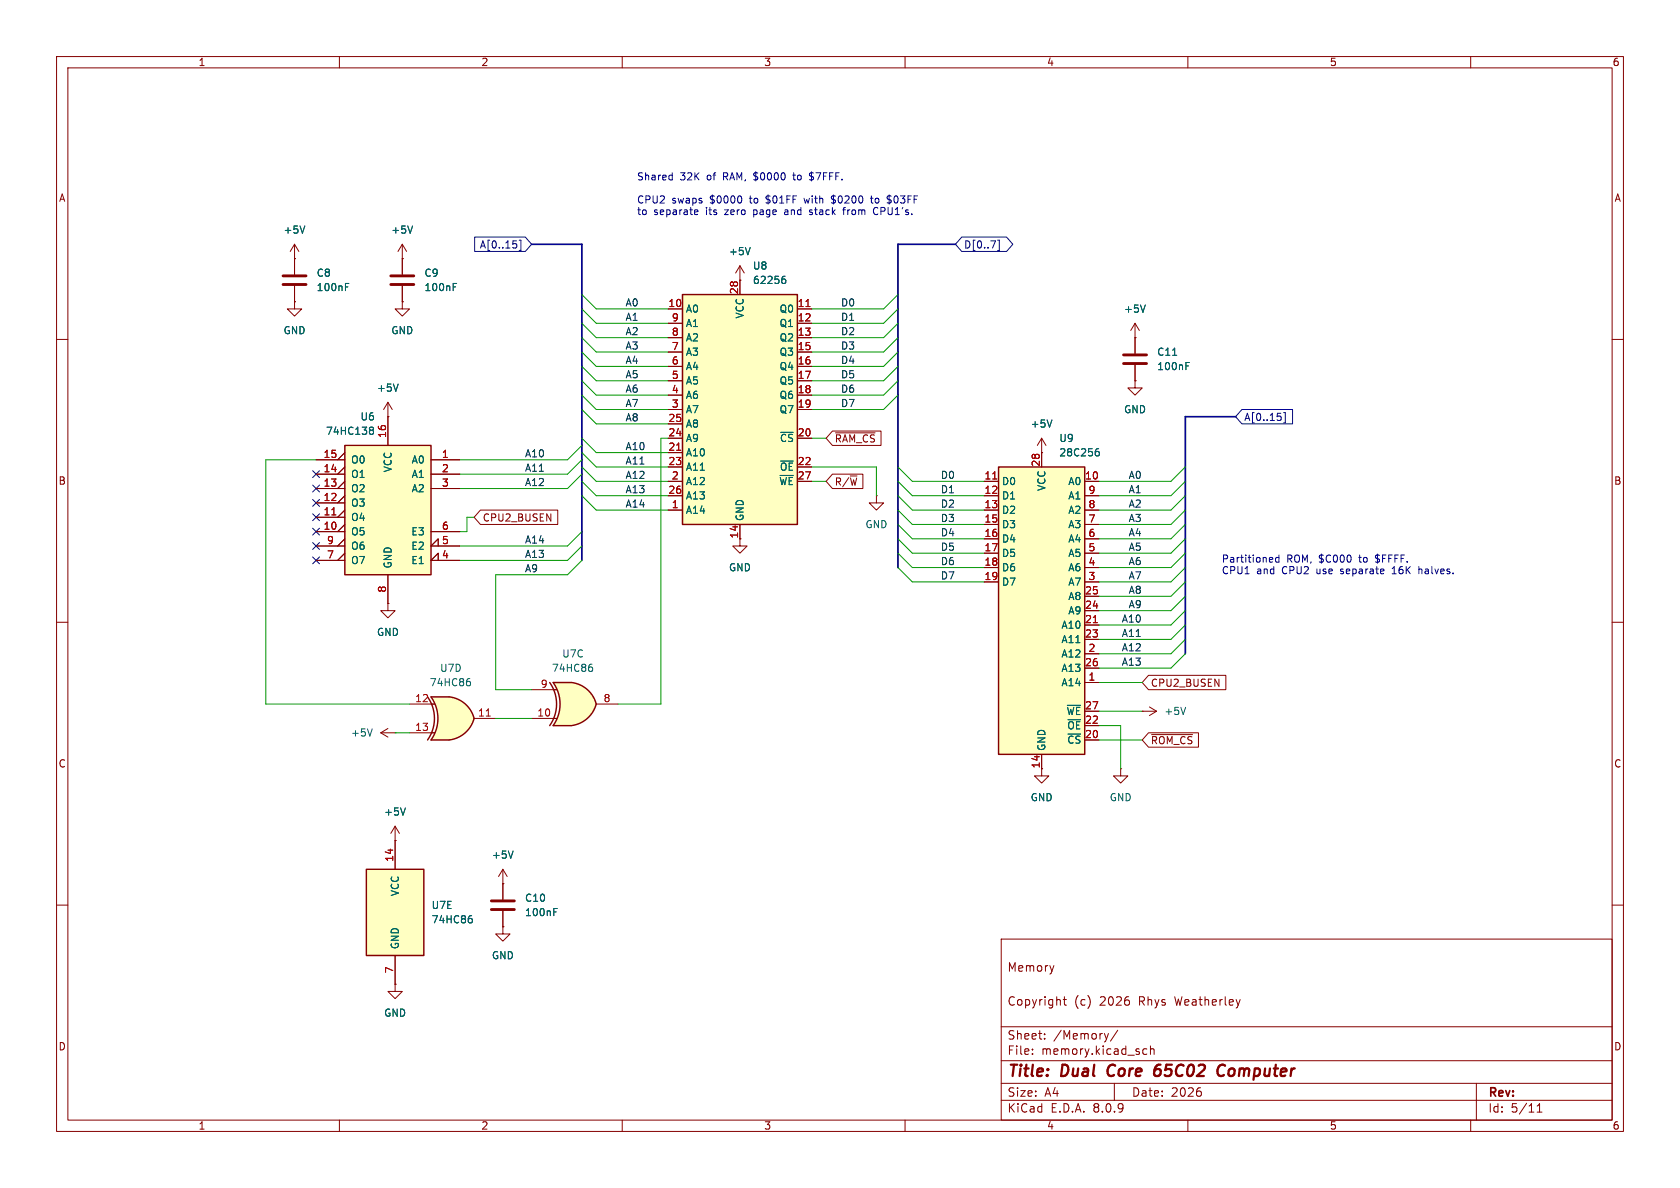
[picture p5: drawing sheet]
<svg xmlns="http://www.w3.org/2000/svg" width="297mm" height="210mm" viewBox="0 0 297 210" stroke-linecap="round" stroke-linejoin="round" font-family="sans-serif">
<g fill="none" stroke="#840000" stroke-width=".18">
<path d="M10 10h277v190h-277zM12 12h273v186h-273zM60 10v2M110 10v2M160 10v2M210 10v2M260 10v2M10 60h2M200.7 67.3v1.3h1.2l-1.2 1.3-1.3-1.3h1.3M200.7 67.3h.1M285 60h2M10 110h2"/>
<path d="M285 110h2M10 160h2M177 166h108v32h-108zM186.3 170.7l-.3 1M188 176.7h.5M188.2 176.2v1.3l.3 .2M285 160h2M60 198v2M110 198v2M160 198v2M177 194.5h108M177 191.5h108"/>
<path d="M177 187.5h108M177 181.5h108M182.5 186.3v.1M182.5 185.5v.1M184.7 183.6v.1M184.7 182.8v.1M196 182.7l-.4 1M197 191.5v3M197.6 182.1l-1.3 2M202 186.1l.3 .3 .4-.1M202.7 185.5l-.4-.1-.3 .3M203.4 185.5l.2-.1 .4 .1v.9"/>
<path d="M203.4 184.9v1.5M210 198v2M212.2 192.9l.2 .3-.2 .5M260 198v2M261 191.5v6.5M271.7 196.6h.9M271.7 195.5l.5-.4v1.5"/>
</g>
<path d="M196.1 188.5a1.27 1.27 0 0 0 0 1.6M205.1 189.1a.66 .66 0 0 0-1 .3M205.2 188.2a.91 .91 0 0 0-1.1 .9l-.1 .7 .2 .3a.66 .66 0 0 0 .8-.1M216.6 188.4a.88 .88 0 0 0-1 0 .88 .88 0 0 0-.4 1 .69 .69 0 0 0 .3 .7 .69 .69 0 0 0 .9-.1" fill="none" stroke="#840000" stroke-width=".4"/>
<path d="M100.4 123.1l5 1.4a5.2 5.2 0 0 1-4.4 3.8z" fill="#ffffc2" stroke="#ffffc2" stroke-width=".18"/>
<path d="M97.8 128.3h3.2M97.8 120.7h3.2" fill="none" stroke="#ffffc2" stroke-width=".18"/>
<path d="M97.8 120.7h3.2v7.6h-3.2a6.7 6.7 0 0 0 0-7.6z" fill="#ffffc2"/>
<path d="M101 120.6a5.1 5.1 0 0 1 4.4 3.9l-5 1.3z" fill="#ffffc2" stroke="#ffffc2" stroke-width=".18"/>
<path d="M97.2 120.7a6.6 6.6 0 0 1 0 7.6M101 120.7h-3.2a6.6 6.6 0 0 1 0 7.6h3.2M101 120.6a5.1 5.1 0 0 1 4.4 3.9 5.2 5.2 0 0 1-4.4 3.8" fill="none" stroke="#840000" stroke-width=".25"/>
<path d="M130.8 95.3v1.2h1.3l-1.3 1.3-1.3-1.3h1.3M94 127h4.4M94 121.9h4.4M105.4 124.5h3.8" fill="none" stroke="#840000" stroke-width=".18"/>
<path d="M104.3 117.9h.2l.3 .2-.1 .5-.4 .1M104.4 117.4h.3" fill="none" stroke="#006464" stroke-width=".18"/>
<path d="M120.6 52.1h20.4v40.6h-20.4z" fill="#ffffc2"/>
<path d="M120.6 52.1h20.4v40.6h-20.4z" fill="none" stroke="#840000" stroke-width=".25"/>
<g fill="none" stroke="#840000" stroke-width=".18">
<path d="M118.1 54.6h2.5M118.1 57.2h2.5M118.1 59.7h2.5M130.8 49.5v2.6M141 54.6h2.5M141 57.2h2.5M141 59.7h2.5M200.7 59.7h.1M200.7 57.2l-.8 1.2M200.7 57.2v5.3M200.7 57.2l.7 1.2M68.6 73.7h.1"/>
<path d="M68.6 71.1l-.8 1.3M68.6 71.1v2.6M68.6 71.1l.7 1.3M118.1 62.2h2.5M118.1 64.8h2.5M118.1 67.3h2.5M118.1 69.9h2.5M118.1 72.4h2.5M118.1 77.5h2.5M118.1 74.9h2.5M141 62.2h2.5M141 64.8h2.5"/>
<path d="M141 67.3h2.5M141 69.9h2.5M141 72.4h2.5M141 77.5h2.5M200.7 64.5v2.8M118.1 90.2h2.5M118.1 85.1h2.5M118.1 80h2.5M118.1 82.6h2.5M118.1 87.6h2.5M130.8 92.7v2.6M141 85.1h2.5"/>
<path d="M141 82.6h2.5M154.9 87.6v1.3h1.3l-1.3 1.3-1.2-1.3h1.2M154.9 87.6h.1M184.1 135.9v1.3h1.3l-1.3 1.2-1.2-1.2h1.2M198.1 135.9v1.3h1.3l-1.3 1.2-1.3-1.2h1.3M198.1 135.9h.1M201.9 125.7h.1M201.9 125.7h2.6M203.2 125l1.3 .7M204.5 125.7l-1.3 .8M88.9 163.8v1.3h1.3l-1.3 1.3-1.3-1.3h1.3M88.9 163.8h.1"/>
</g>
<path d="M142.5 54.2h.7M119.6 79.6h.7" fill="none" stroke="#a90000" stroke-width=".18"/>
<path d="M138.4 49.3h.3l.2 .3v.4l-.5 .1M138.8 48.8l-.4 .1M202.5 53.9l-.4 1.3M70.4 67.9l-.4 1.3M207.3 62.8h.7M209.7 64.7h.4M209.7 64.1h.6M209.6 125l-.4 1.3" fill="none" stroke="#006464" stroke-width=".18"/>
<path d="M198.6 64.3h4.1M198.6 62.7h4.1" fill="none" stroke="#840000" stroke-width=".51"/>
<path d="M176.5 82.6h15.3v50.8h-15.3z" fill="#ffffc2"/>
<path d="M176.5 82.6h15.3v50.8h-15.3z" fill="none" stroke="#840000" stroke-width=".25"/>
<g fill="none" stroke="#840000" stroke-width=".18">
<path d="M52.1 53.3v1.3h1.2l-1.2 1.3-1.3-1.3h1.3M52.1 53.3h.1M52.1 45.7h.1M52.1 43.2v5.3M52.1 50.5v2.8M52.1 43.2l-.8 1.3M52.1 43.2l.7 1.3M71.1 53.3v1.3h1.3l-1.3 1.3-1.3-1.3h1.3M71.1 53.3h.1M71.1 45.7h.1M71.1 43.2l-.7 1.3M71.1 43.2v5.3"/>
<path d="M71.1 50.5v2.8M71.1 43.2l.8 1.3M184.1 77.5v5.1M184.1 77.5l-.7 1.2M184.1 77.5l.8 1.2M174 85.1h2.5M174 87.6h2.5M174 90.2h2.5M174 92.7h2.5M174 95.3h2.5M174 97.8h2.5M184.1 80h.1"/>
<path d="M191.8 85.1h2.5M191.8 87.6h2.5M191.8 90.2h2.5M191.8 92.7h2.5M191.8 95.3h2.5M191.8 97.8h2.5M174 100.3h2.5M174 102.9h2.5M191.8 100.3h2.5M191.8 102.9h2.5M191.8 115.6h2.5M191.8 110.5h2.5"/>
<path d="M191.8 113h2.5M191.8 108h2.5M191.8 105.4h2.5M191.8 118.1h2.5M67.3 129.5l1.3 .8M67.3 129.5h2.5M68.6 128.8l-1.3 .7M69.8 129.5h.1M184.1 133.4v2.5M191.8 120.7h2.5M191.8 130.8h2.5M191.8 128.3h2.5"/>
<path d="M191.8 125.7h2.5M88.9 156.2h.1M88.9 153.7l-.8 1.2M88.9 153.7v5.3M88.9 153.7l.8 1.2M88.9 161v2.8"/>
</g>
<path d="M175.5 84.7h.7M193.3 110.1h.7" fill="none" stroke="#a90000" stroke-width=".18"/>
<g fill="none" stroke="#006464" stroke-width=".18">
<path d="M53.9 39.9l-.4 1.3M72.9 39.9l-.4 1.3M61.1 50.7h.4M61.1 50.1h.6M80.1 50.7h.4M80.1 50.1h.6M186 74.2l-.5 1.3M193.9 79.8h.2l.3 .2-.1 .5-.4 .1M194.2 79.3l-.3 .1M65.8 128.8l-.4 1.3M188.7 124.7h2.3M90.7 150.4l-.4 1.3"/>
<path d="M97.9 161.2h.4M97.9 160.6h.6"/>
</g>
<path d="M50 50.3h4.1M50 48.8h4.1M69.1 50.3h4.1M69.1 48.8h4.1M86.9 159.3h4M86.9 160.8h4" fill="none" stroke="#840000" stroke-width=".51"/>
<path d="M64.8 153.7h10.1v15.2h-10.1z" fill="#ffffc2"/>
<path d="M64.8 153.7h10.1v15.2h-10.1z" fill="none" stroke="#840000" stroke-width=".25"/>
<path d="M69.8 148.6h.1M69.8 146.1v7.6M69.8 146.1l-.7 1.2M69.8 146.1l.8 1.2M69.8 174v1.3h1.3l-1.3 1.2-1.2-1.2h1.2M69.8 174h.1M69.8 168.9v5.1" fill="none" stroke="#840000" stroke-width=".18"/>
<path d="M71.7 142.8l-.5 1.3M83 162.4h.3l.2 .2-.1 .4-.4 .1M83.1 161.9h.3" fill="none" stroke="#006464" stroke-width=".18"/>
<path d="M78.8 125.6l5 1.4a5.2 5.2 0 0 1-4.4 3.8z" fill="#ffffc2" stroke="#ffffc2" stroke-width=".18"/>
<path d="M76.2 130.8h3.2M76.2 123.2h3.2" fill="none" stroke="#ffffc2" stroke-width=".18"/>
<path d="M76.2 123.2h3.2v7.6h-3.2a6.7 6.7 0 0 0 0-7.6z" fill="#ffffc2"/>
<path d="M79.4 123.2a5.1 5.1 0 0 1 4.4 3.8l-5 1.3z" fill="#ffffc2" stroke="#ffffc2" stroke-width=".18"/>
<path d="M75.6 123.2a6.6 6.6 0 0 1 0 7.6M79.4 123.2h-3.2a6.6 6.6 0 0 1 0 7.6h3.2M79.4 123.2a5.1 5.1 0 0 1 4.4 3.8M83.8 127a5.2 5.2 0 0 1-4.4 3.8" fill="none" stroke="#840000" stroke-width=".25"/>
<path d="M68.6 106.7v1.3h1.2l-1.2 1.2-1.3-1.2h1.3M68.6 106.7h.1M72.4 129.5h4.4M72.4 124.5h4.4M83.8 127h3.8" fill="none" stroke="#840000" stroke-width=".18"/>
<path d="M86 126.6h.7" fill="none" stroke="#a90000" stroke-width=".18"/>
<path d="M82.8 120h.3M82.7 120.4h.2l.3 .3-.1 .4-.4 .1" fill="none" stroke="#006464" stroke-width=".18"/>
<path d="M61 78.7h15.2v22.9h-15.2z" fill="#ffffc2"/>
<path d="M61 78.7h15.2v22.9h-15.2z" fill="none" stroke="#840000" stroke-width=".25"/>
<g fill="none" stroke="#840000" stroke-width=".18">
<path d="M52.1 53.3h.1M52.1 45.7h.1M52.1 45.7v2.8M52.1 50.5v2.8M71.1 53.3h.1M71.1 45.7h.1M71.1 45.7v2.8M71.1 50.5v2.8M118.1 54.6h2.5M118.1 57.2h2.5M118.1 59.7h2.5M130.8 49.5h.1"/>
<path d="M130.8 47l-.8 1.3M130.8 47v5.1M130.8 47l.8 1.3M141 54.6h2.5M141 57.2h2.5M141 59.7h2.5M200.7 59.7h.1M200.7 59.7v2.8M68.6 73.7h.1M68.6 73.7v5M118.1 62.2h2.5M118.1 64.8h2.5"/>
<path d="M118.1 67.3h2.5M118.1 69.9h2.5M118.1 72.4h2.5M118.1 77.5h2.5M118.1 74.9h2.5M141 62.2h2.5M141 64.8h2.5M141 67.3h2.5M141 69.9h2.5M141 72.4h2.5M141 77.5h2.5M147.2 76.2h8.6v2.5h-8.6l-1.2-1.2z"/>
<path d="M147.7 76.5h7M200.7 67.3h.1M200.7 64.5v2.8M55.9 81.3h5.1M55.9 94h5.1M55.9 91.4h5.1M55.9 88.9h5.1M55.9 86.4h5.1M55.9 83.8h5.1M55.9 99.1h5.1M55.9 96.5h5.1M61 92.7l-1.3 1.3"/>
<path d="M61 90.2l-1.3 1.2M61 87.6l-1.3 1.3M61 85.1l-1.3 1.3M61 82.6l-1.3 1.2M61 80l-1.3 1.3M61 97.8l-1.3 1.3M61 95.3l-1.3 1.2M76.2 81.3h5.1M76.2 94h5.1M76.2 86.4h5.1M76.2 83.8h5.1M77.5 99.1v-1.3l-1.3 1.3h5.1"/>
<path d="M77.5 96.5v-1.2l-1.3 1.2h5.1M84.9 90.2h13.7v2.5h-13.7l-1.1-1.3zM118.1 85.1h2.5M118.1 87.6h2.5M118.1 90.2h2.5M118.1 80h2.5M118.1 82.6h2.5M130.8 92.7v2.6M141 85.1h2.5M141 82.6h2.5M147.2 83.8h5.3v2.6h-5.3l-1.2-1.3zM174 85.1h2.5"/>
<path d="M174 87.6h2.5M174 90.2h2.5M174 92.7h2.5M174 95.3h2.5M174 97.8h2.5M184.1 80h.1M184.1 80v2.6M191.8 85.1h2.5M191.8 87.6h2.5M191.8 90.2h2.5M191.8 92.7h2.5M191.8 95.3h2.5"/>
<path d="M191.8 97.8h2.5M68.6 106.7h.1M68.6 101.6v5.1M174 100.3h2.5M174 102.9h2.5M191.8 100.3h2.5M191.8 102.9h2.5M191.8 115.6h2.5M191.8 110.5h2.5M191.8 113h2.5M191.8 108h2.5M191.8 105.4h2.5"/>
<path d="M191.8 118.1h2.5M203 119.4h13.7v2.5h-13.7l-1.1-1.2zM184.1 133.4v2.5M191.8 120.7h2.5M191.8 130.8h2.5M191.8 128.3h2.5M191.8 125.7h2.5M203 129.5h8.9v2.6h-8.9l-1.1-1.3zM203.6 129.9h7.2M69.8 148.6h.1M69.8 148.6v5.1M88.9 156.2h.1"/>
<path d="M88.9 156.2v2.8M69.8 174h.1M69.8 168.9v5.1M88.9 163.8h.1M88.9 161v2.8"/>
</g>
<path d="M142.5 54.2h.7M119.6 79.6h.7M58.7 91h.7M175.5 84.7h.7M193.3 110.1h.7" fill="none" stroke="#a90000" stroke-width=".18"/>
<g fill="none" stroke="#006464" stroke-width=".18">
<path d="M53.9 39.9l-.4 1.3M72.9 39.9l-.4 1.3M61.1 50.7h.4M61.1 50.1h.6M80.1 50.7h.4M80.1 50.1h.6M132.6 43.8l-.4 1.2M138.4 49.3h.3l.2 .3v.4l-.5 .1M138.8 48.8l-.4 .1M202.5 53.9l-.4 1.3M65.4 76l.1 .1M65.4 75.6l.4-.1 .2 .1v.2l-.2 .3"/>
<path d="M65.5 76.1h.3M65.5 76.1h-.1M65.8 76.1l.2 .2v.4l-.2 .1-.4-.1M70.4 67.9l-.4 1.3M186 74.2l-.5 1.3M193.9 79.8h.2l.3 .2-.1 .5-.4 .1M194.2 79.3l-.3 .1M207.3 62.8h.7M209.7 64.7h.4M209.7 64.1h.6M188.7 124.7h2.3M71.7 142.8l-.5 1.3"/>
<path d="M90.7 150.4l-.4 1.3M83 162.4h.3l.2 .2-.1 .4-.4 .1M83.1 161.9h.3M97.9 161.2h.4M97.9 160.6h.6"/>
</g>
<g fill="none" stroke="#000084" stroke-width=".18">
<path d="M83.9 41.9h9l1.1 1.3-1.1 1.3h-9zM91.3 43.2v.5M91.8 42.5h.3v1.8h-.3M170 41.9h7.9l1.2 1.3-1.2 1.3h-7.9l-1.1-1.3zM176.4 42.5h.3v1.8h-.3M219.6 72.4h8.9v2.5h-8.9l-1.2-1.2zM226.4 73.7v.5M226.9 72.9h.3v1.9h-.3M55.3 98.5l1.2 1.2M55.3 95.9l1.2 1.2M55.3 85.8l1.2 1.2M55.3 88.3l1.2 1.2"/>
<path d="M55.3 90.8l1.2 1.2M55.3 93.4l1.2 1.2M55.3 83.2l1.2 1.2M56.5 98.5l-1.2 1.2M56.5 95.9l-1.2 1.2M56.5 85.8l-1.2 1.2M56.5 88.3l-1.2 1.2M56.5 90.8l-1.2 1.2M56.5 93.4l-1.2 1.2M56.5 83.2l-1.2 1.2"/>
</g>
<g fill="none" stroke="#0000c2" stroke-width=".18">
<path d="M118.7 31h.2M118.9 30.5v1.3M118.9 31.7l-.2 .1M123.3 37.9h-.3M123.3 37.2l.1 .2-.6 .1M131.1 34.9v.8M138.9 37.1l-.2 .1M138.9 37.5l-.2 .1 .2 .3M140.1 31h.5M140.3 30.5l.1 1.2M142.1 35l.3 .9M143.1 31.7l.5 .1"/>
<path d="M143.1 37.9h.4M143.5 37.1l-.4 .2 .1 .2h.3M143.6 30.5h-.3l-.2 .3 .1 .3 .4 .1M147 35.8l.5 .1M147.5 34.6h-.3l-.2 .3 .1 .3 .4 .1M149 37.1h.5M149.1 36.9v1M153.9 35h.5M154 34.6v1.1l.4 .2M154.7 36.7a.61 .61 0 0 0-.3 .8 .61 .61 0 0 0 .8 .3M157.1 34.6l.5 .1M157.1 35.2l.3 .2 .2 .1"/>
<path d="M157.2 34.4v1.7M157.6 35.7l-.3 .2h-.3M224.8 98.5l.2 .3-.6 .2M225 99.3l-.2 .1M226.1 98.1v1.3M226.1 98.6l-.4-.1-.2 .3 .1 .5h.5M246.1 101.4h.7M246.2 100.5h-.1M250.8 100.2v1.2M251.2 100.6l-.4 .1"/>
</g>
<path d="M94 43.2h8.9v55.9M168.9 43.2h-10.2v57.1M218.4 73.7h-8.9v41.9" fill="none" stroke="#000084" stroke-width=".3"/>
<g fill="none" stroke="#009600" stroke-width=".18">
<path d="M102.9 59.7l2.5 2.5h12.7M102.9 57.2l2.5 2.5h12.7M102.9 54.6l2.5 2.6h12.7M102.9 52.1l2.5 2.5h12.7M158.7 59.7l-2.5 2.5h-12.7M158.7 57.2l-2.5 2.5h-12.7M158.7 54.6l-2.5 2.6h-12.7M158.7 52.1l-2.5 2.5h-12.7M102.9 77.5l2.5 2.5h12.7M102.9 69.9l2.5 2.5h12.7M102.9 67.3l2.5 2.6h12.7M102.9 72.4l2.5 2.5h12.7"/>
<path d="M102.9 64.8l2.5 2.5h12.7M102.9 62.2l2.5 2.6h12.7M102.9 78.7l-2.6 2.6h-19M118.1 77.5h-1.3v47h-7.6M143.5 77.5h2.5M158.7 69.9l-2.5 2.5h-12.7M158.7 67.3l-2.5 2.6h-12.7M158.7 64.8l-2.5 2.5h-12.7M158.7 62.2l-2.5 2.6h-12.7M55.9 81.3h-8.9v43.2h25.4M83.8 91.4h-1.3v2.6h-1.2M102.9 96.5l-2.6 2.6h-19"/>
<path d="M102.9 99.1l-2.6 2.5h-12.7v20.3h6.4M102.9 94l-2.6 2.5h-19M102.9 87.6l2.5 2.6h12.7M102.9 82.6l2.5 2.5h12.7M102.9 85.1l2.5 2.5h12.7M102.9 80l2.5 2.6h12.7M102.9 83.8l-2.6 2.6h-19M102.9 81.3l-2.6 2.5h-19M143.5 85.1h2.5M143.5 82.6h11.4v5M158.7 87.6l2.6 2.6h12.7M158.7 90.2l2.6 2.5h12.7"/>
<path d="M158.7 82.6l2.6 2.5h12.7M158.7 85.1l2.6 2.5h12.7M158.7 95.3l2.6 2.5h12.7M158.7 92.7l2.6 2.6h12.7M158.7 97.8l2.6 2.5h12.7M209.5 87.6l-2.5 2.6h-12.7M209.5 90.2l-2.5 2.5h-12.7M209.5 82.6l-2.5 2.5h-12.7M209.5 85.1l-2.5 2.5h-12.7M209.5 95.3l-2.5 2.5h-12.7M209.5 92.7l-2.5 2.6h-12.7M209.5 97.8l-2.5 2.5h-12.7"/>
<path d="M158.7 100.3l2.6 2.6h12.7M209.5 108l-2.5 2.5h-12.7M209.5 113l-2.5 2.6h-12.7M209.5 100.3l-2.5 2.6h-12.7M209.5 102.9l-2.5 2.5h-12.7M209.5 115.6l-2.5 2.5h-12.7M209.5 105.4l-2.5 2.6h-12.7M209.5 110.5l-2.5 2.5h-12.7M69.8 129.5h2.6M87.6 127h6.4M194.3 128.3h3.8v7.6M194.3 120.7h7.6"/>
<path d="M194.3 125.7h7.6M194.3 130.8h7.6"/>
</g>
<g font-size="2.8" fill="#840000">
<text x="178" y="190.9">Title:</text>
<text x="187.7" y="190.9">Dual</text>
<text x="196.6" y="190.9">Core</text>
<text x="205.7" y="190.9">65C02</text>
<text x="217.7" y="190.9">Computer</text>
</g>
<g font-size="2.1" fill="#840000">
<text x="178" y="172">Memory</text>
<text x="178" y="178">Copyright</text>
<text x="189.9" y="178">(c)</text>
<text x="194.5" y="178">2026</text>
<text x="201.5" y="178">Rhys</text>
<text x="208" y="178">Weatherley</text>
<text x="178" y="184">Sheet:</text>
<text x="186.2" y="184">/Memory/</text>
<text x="178" y="186.7">File:</text>
<text x="184.1" y="186.7">memory.kicad_sch</text>
<text x="178" y="196.9">KiCad</text>
<text x="178" y="194.1">Size:</text>
<text x="184.7" y="194.1">A4</text>
<text x="185.7" y="196.9">E.D.A.</text>
<text x="193.3" y="196.9">8.0.9</text>
<text x="200" y="194.1">Date:</text>
<text x="207" y="194.1">2026</text>
<text x="263" y="194.3">Rev:</text>
<text x="263" y="196.9">Id:</text>
<text x="267.1" y="196.9">5/11</text>
</g>
<g font-size="1.8" fill="#840000">
<text x="35" y="11.9">1</text>
<text x="85" y="11.9">2</text>
<text x="135" y="11.9">3</text>
<text x="185" y="11.9">4</text>
<text x="235" y="11.9">5</text>
<text x="285" y="11.9">6</text>
<text x="10.3" y="35.9">A</text>
<text x="285.3" y="35.9">A</text>
<text x="147.5" y="78.4">~{RAM_CS}</text>
<text x="10.3" y="85.9">B</text>
<text x="147.5" y="86">R/~{W}</text>
<text x="285.3" y="85.9">B</text>
<text x="85.2" y="92.4">CPU2_BUSEN</text>
<text x="130.6" y="95.3" transform="rotate(-90 130.6 95.3)">14</text>
<text x="203.4" y="121.6">CPU2_BUSEN</text>
<text x="203.4" y="131.8">~{ROM_CS}</text>
<text x="10.3" y="135.9">C</text>
<text x="183.9" y="135.9" transform="rotate(-90 183.9 135.9)">14</text>
<text x="285.3" y="135.9">C</text>
<text x="10.3" y="185.9">D</text>
<text x="285.3" y="185.9">D</text>
<text x="35" y="199.9">1</text>
<text x="85" y="199.9">2</text>
<text x="135" y="199.9">3</text>
<text x="185" y="199.9">4</text>
<text x="235" y="199.9">5</text>
<text x="285" y="199.9">6</text>
</g>
<g font-size="1.8" fill="#0000c2">
<text x="112.5" y="32.1">Shared</text>
<text x="120.2" y="32.1">32K</text>
<text x="125.1" y="32.1">of</text>
<text x="128.1" y="32.1">RAM, $0000</text>
<text x="140.9" y="32.1">to</text>
<text x="144" y="32.1">$7FFF.</text>
<text x="112.5" y="36.2">CPU2</text>
<text x="112.5" y="38.2">to</text>
<text x="115.6" y="38.2">separate</text>
<text x="118.8" y="36.2">swaps</text>
<text x="124.9" y="38.2">its</text>
<text x="125.6" y="36.2">$0000</text>
<text x="128.4" y="38.2">zero</text>
<text x="132.8" y="36.2">to</text>
<text x="133.7" y="38.2">page</text>
<text x="135.9" y="36.2">$01FF</text>
<text x="139.4" y="38.2">and</text>
<text x="142.9" y="36.2">with</text>
<text x="144" y="38.2">stack</text>
<text x="147.8" y="36.2">$0200</text>
<text x="150.2" y="38.2">from</text>
<text x="155.1" y="36.2">to</text>
<text x="155.7" y="38.2">CPU1's.</text>
<text x="158.1" y="36.2">$03FF</text>
<text x="215.9" y="99.7">Partitioned</text>
<text x="215.9" y="101.7">CPU1</text>
<text x="222.2" y="101.7">and</text>
<text x="226.8" y="101.7">CPU2</text>
<text x="227.5" y="99.7">ROM, $C000</text>
<text x="233" y="101.7">use</text>
<text x="237.5" y="101.7">separate</text>
<text x="240.6" y="99.7">to</text>
<text x="243.6" y="99.7">$FFFF.</text>
<text x="246.8" y="101.7">16K</text>
<text x="251.7" y="101.7">halves.</text>
</g>
<g font-size="1.8" fill="#006464">
<text x="50" y="41.5">+5V</text>
<text x="69.1" y="41.5">+5V</text>
<text x="128.8" y="45.3">+5V</text>
<text x="133" y="47.9">U8</text>
<text x="55.9" y="49.1">C8</text>
<text x="55.9" y="51.7">100nF</text>
<text x="74.9" y="49.1">C9</text>
<text x="74.9" y="51.7">100nF</text>
<text x="133" y="50.4">62256</text>
<text x="50" y="59.3">GND</text>
<text x="69.1" y="59.3">GND</text>
<text x="121.2" y="55.5">A0</text>
<text x="121.2" y="58">A1</text>
<text x="131.7" y="56.4" transform="rotate(-90 131.7 56.4)">VCC</text>
<text x="137.7" y="55.5">Q0</text>
<text x="137.7" y="58">Q1</text>
<text x="198.6" y="55.5">+5V</text>
<text x="121.2" y="65.6">A4</text>
<text x="121.2" y="63.1">A3</text>
<text x="121.2" y="60.6">A2</text>
<text x="137.7" y="60.6">Q2</text>
<text x="137.7" y="63.1">Q3</text>
<text x="137.7" y="65.6">Q4</text>
<text x="204.5" y="65.6">100nF</text>
<text x="204.5" y="63.1">C11</text>
<text x="66.5" y="69.4">+5V</text>
<text x="121.2" y="70.7">A6</text>
<text x="121.2" y="68.2">A5</text>
<text x="137.7" y="68.2">Q5</text>
<text x="137.7" y="70.7">Q6</text>
<text x="57.5" y="77.1">74HC138</text>
<text x="63.6" y="74.5">U6</text>
<text x="121.2" y="75.8">A8</text>
<text x="121.2" y="73.3">A7</text>
<text x="137.7" y="73.3">Q7</text>
<text x="182.1" y="75.8">+5V</text>
<text x="198.6" y="73.3">GND</text>
<text x="62" y="82.1">O0</text>
<text x="69.4" y="83.6" transform="rotate(-90 69.4 83.6)">VCC</text>
<text x="72.7" y="82.1">A0</text>
<text x="121.2" y="80.9">A10</text>
<text x="121.2" y="83.4">A11</text>
<text x="121.2" y="78.3">A9</text>
<text x="137.8" y="78.3">~{CS}</text>
<text x="137.8" y="83.4">~{OE}</text>
<text x="187.2" y="80.9">28C256</text>
<text x="187.2" y="78.3">U9</text>
<text x="62" y="89.8">O3</text>
<text x="62" y="87.2">O2</text>
<text x="62" y="84.7">O1</text>
<text x="72.7" y="84.7">A1</text>
<text x="72.7" y="87.2">A2</text>
<text x="121.2" y="86">A12</text>
<text x="121.2" y="88.5">A13</text>
<text x="137.7" y="86">~{WE}</text>
<text x="177" y="86">D0</text>
<text x="177" y="88.5">D1</text>
<text x="185" y="86.9" transform="rotate(-90 185 86.9)">VCC</text>
<text x="188.8" y="86">A0</text>
<text x="188.8" y="88.5">A1</text>
<text x="62" y="94.8">O5</text>
<text x="62" y="92.3">O4</text>
<text x="72.6" y="94.8">E3</text>
<text x="121.2" y="91">A14</text>
<text x="131.7" y="92.2" transform="rotate(-90 131.7 92.2)">GND</text>
<text x="152.9" y="93.6">GND</text>
<text x="177" y="91">D2</text>
<text x="177" y="93.6">D3</text>
<text x="188.8" y="93.6">A3</text>
<text x="188.8" y="91">A2</text>
<text x="62" y="99.9">O7</text>
<text x="62" y="97.4">O6</text>
<text x="69.4" y="100.6" transform="rotate(-90 69.4 100.6)">GND</text>
<text x="72.6" y="99.9">E1</text>
<text x="72.6" y="97.4">E2</text>
<text x="128.8" y="101.2">GND</text>
<text x="177" y="96.1">D4</text>
<text x="177" y="98.7">D5</text>
<text x="177" y="101.2">D6</text>
<text x="188.8" y="101.2">A6</text>
<text x="188.8" y="98.7">A5</text>
<text x="188.8" y="96.1">A4</text>
<text x="177" y="103.7">D7</text>
<text x="188.8" y="106.3">A8</text>
<text x="188.8" y="103.7">A7</text>
<text x="66.5" y="112.6">GND</text>
<text x="187.6" y="111.4">A10</text>
<text x="187.6" y="113.9">A11</text>
<text x="188.8" y="108.8">A9</text>
<text x="77.7" y="119">U7D</text>
<text x="97.5" y="119">74HC86</text>
<text x="99.3" y="116.4">U7C</text>
<text x="187.6" y="116.4">A12</text>
<text x="187.6" y="119">A13</text>
<text x="75.9" y="121.5">74HC86</text>
<text x="187.6" y="121.5">A14</text>
<text x="62" y="130.4">+5V</text>
<text x="188.5" y="126.6">~{WE}</text>
<text x="188.6" y="131.7">~{CS}</text>
<text x="188.6" y="129.1">~{OE}</text>
<text x="205.7" y="126.6">+5V</text>
<text x="185" y="132.8" transform="rotate(-90 185 132.8)">GND</text>
<text x="182.1" y="141.8">GND</text>
<text x="196.1" y="141.8">GND</text>
<text x="67.8" y="144.4">+5V</text>
<text x="86.9" y="152">+5V</text>
<text x="70.7" y="158.5" transform="rotate(-90 70.7 158.5)">VCC</text>
<text x="76.2" y="160.9">U7E</text>
<text x="92.7" y="159.6">C10</text>
<text x="70.7" y="167.9" transform="rotate(-90 70.7 167.9)">GND</text>
<text x="76.2" y="163.4">74HC86</text>
<text x="92.7" y="162.2">100nF</text>
<text x="86.9" y="169.8">GND</text>
<text x="67.8" y="179.9">GND</text>
</g>
<g font-size="1.8" fill="#000084">
<text x="84.7" y="44.1">A[0..15]</text>
<text x="170.3" y="44.1">D[0..7]</text>
<text x="219.9" y="74.6">A[0..15]</text>
</g>
<g font-size="1.8" fill="#a90000">
<text x="130.6" y="52.1" transform="rotate(-90 130.6 52.1)">28</text>
<text x="118.1" y="54.4">10</text>
<text x="118.7" y="59.4">8</text>
<text x="118.7" y="56.9">9</text>
<text x="140.9" y="54.4">11</text>
<text x="140.9" y="56.9">12</text>
<text x="140.9" y="59.4">13</text>
<text x="118.7" y="64.5">6</text>
<text x="118.7" y="62">7</text>
<text x="140.9" y="62">15</text>
<text x="140.9" y="64.5">16</text>
<text x="118.7" y="69.6">4</text>
<text x="118.7" y="67.1">5</text>
<text x="140.9" y="67.1">17</text>
<text x="140.9" y="69.6">18</text>
<text x="68.3" y="77.5" transform="rotate(-90 68.3 77.5)">16</text>
<text x="118.1" y="77.2">24</text>
<text x="118.1" y="74.7">25</text>
<text x="118.7" y="72.1">3</text>
<text x="140.9" y="72.1">19</text>
<text x="140.9" y="77.2">20</text>
<text x="57.1" y="83.6">14</text>
<text x="57.1" y="81">15</text>
<text x="78" y="81">1</text>
<text x="78" y="83.6">2</text>
<text x="118.1" y="79.8">21</text>
<text x="118.1" y="82.3">23</text>
<text x="140.9" y="82.3">22</text>
<text x="183.9" y="82.6" transform="rotate(-90 183.9 82.6)">28</text>
<text x="57.1" y="88.6">12</text>
<text x="57.1" y="86.1">13</text>
<text x="78" y="86.1">3</text>
<text x="118.1" y="87.4">26</text>
<text x="118.7" y="89.9">1</text>
<text x="118.7" y="84.8">2</text>
<text x="140.9" y="84.8">27</text>
<text x="173.9" y="84.8">11</text>
<text x="173.9" y="87.4">12</text>
<text x="173.9" y="89.9">13</text>
<text x="191.7" y="84.8">10</text>
<text x="192.3" y="89.9">8</text>
<text x="192.3" y="87.4">9</text>
<text x="57.1" y="93.7">10</text>
<text x="57.1" y="91.2">11</text>
<text x="78" y="93.7">6</text>
<text x="173.9" y="92.5">15</text>
<text x="173.9" y="95">16</text>
<text x="192.3" y="95">6</text>
<text x="192.3" y="92.5">7</text>
<text x="57.7" y="98.8">7</text>
<text x="57.7" y="96.3">9</text>
<text x="78" y="98.8">4</text>
<text x="78" y="96.3">5</text>
<text x="173.9" y="97.5">17</text>
<text x="173.9" y="100.1">18</text>
<text x="192.3" y="100.1">4</text>
<text x="192.3" y="97.5">5</text>
<text x="68.3" y="104.8" transform="rotate(-90 68.3 104.8)">8</text>
<text x="173.9" y="102.6">19</text>
<text x="191.7" y="107.7">24</text>
<text x="191.7" y="105.2">25</text>
<text x="192.3" y="102.6">3</text>
<text x="191.7" y="110.2">21</text>
<text x="191.7" y="112.8">23</text>
<text x="191.7" y="117.9">26</text>
<text x="192.3" y="115.3">2</text>
<text x="73.3" y="124.2">12</text>
<text x="95.5" y="121.7">9</text>
<text x="106.6" y="124.2">8</text>
<text x="191.7" y="125.5">27</text>
<text x="192.3" y="120.4">1</text>
<text x="73.3" y="129.3">13</text>
<text x="84.4" y="126.7">11</text>
<text x="94.9" y="126.7">10</text>
<text x="191.7" y="130.6">20</text>
<text x="191.7" y="128">22</text>
<text x="69.6" y="152.4" transform="rotate(-90 69.6 152.4)">14</text>
<text x="69.6" y="172.2" transform="rotate(-90 69.6 172.2)">7</text>
</g>
<g font-size="1.8" fill="#0f0f0f">
<text x="110.5" y="59.3">A2</text>
<text x="110.5" y="54.3">A0</text>
<text x="110.5" y="56.8">A1</text>
<text x="148.6" y="59.3">D2</text>
<text x="148.6" y="56.8">D1</text>
<text x="148.6" y="54.3">D0</text>
<text x="110.5" y="61.9">A3</text>
<text x="110.5" y="64.4">A4</text>
<text x="148.6" y="61.9">D3</text>
<text x="148.6" y="64.4">D4</text>
<text x="110.5" y="67">A5</text>
<text x="110.5" y="69.5">A6</text>
<text x="148.6" y="67">D5</text>
<text x="148.6" y="69.5">D6</text>
<text x="110.5" y="74.6">A8</text>
<text x="110.5" y="72">A7</text>
<text x="148.6" y="72">D7</text>
<text x="92.7" y="83.5">A11</text>
<text x="92.7" y="80.9">A10</text>
<text x="110.5" y="82.2">A11</text>
<text x="110.5" y="79.7">A10</text>
<text x="92.7" y="86">A12</text>
<text x="110.5" y="89.8">A14</text>
<text x="110.5" y="87.3">A13</text>
<text x="110.5" y="84.7">A12</text>
<text x="166.2" y="89.8">D2</text>
<text x="166.2" y="84.7">D0</text>
<text x="166.2" y="87.3">D1</text>
<text x="199.4" y="87.3">A1</text>
<text x="199.4" y="89.8">A2</text>
<text x="199.4" y="84.7">A0</text>
<text x="166.2" y="92.4">D3</text>
<text x="166.2" y="94.9">D4</text>
<text x="199.4" y="92.4">A3</text>
<text x="199.4" y="94.9">A4</text>
<text x="92.7" y="101.3">A9</text>
<text x="92.7" y="98.7">A13</text>
<text x="92.7" y="96.2">A14</text>
<text x="166.2" y="97.4">D5</text>
<text x="166.2" y="100">D6</text>
<text x="199.4" y="100">A6</text>
<text x="199.4" y="97.4">A5</text>
<text x="166.2" y="102.5">D7</text>
<text x="199.4" y="105.1">A8</text>
<text x="199.4" y="107.6">A9</text>
<text x="199.4" y="102.5">A7</text>
<text x="198.2" y="112.7">A11</text>
<text x="198.2" y="110.1">A10</text>
<text x="198.2" y="115.2">A12</text>
<text x="198.2" y="117.8">A13</text>
</g>
</svg>
